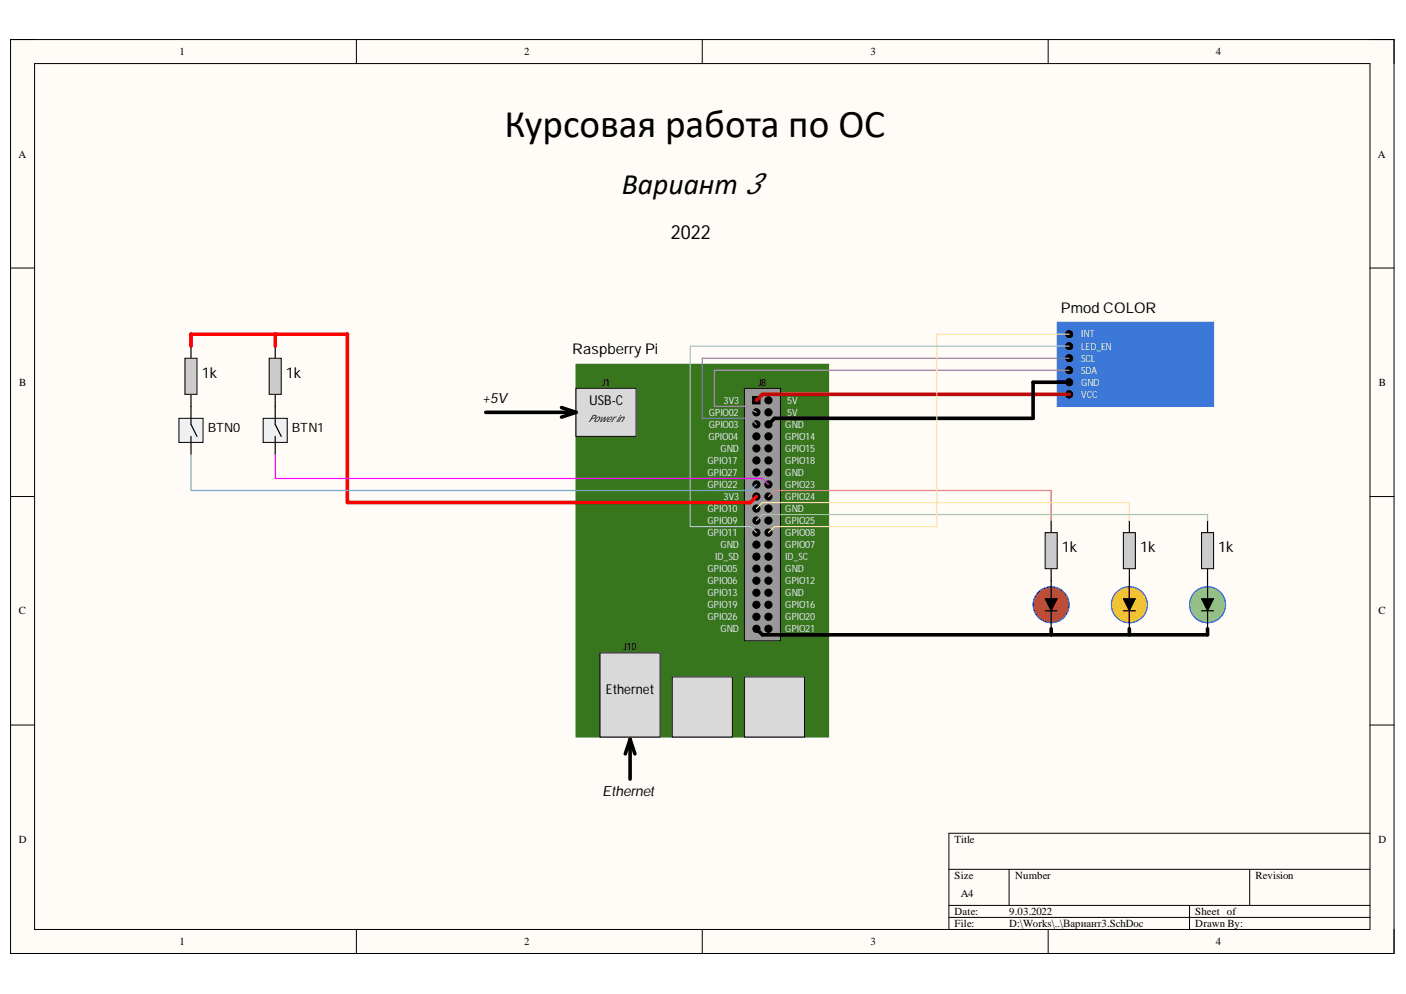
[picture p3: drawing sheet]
<svg xmlns="http://www.w3.org/2000/svg" width="297mm" height="210mm" viewBox="0 0 297 210" stroke-linecap="round" stroke-linejoin="round" font-family="sans-serif">
<path d="M2.2 8.4h292.3v192.9h-292.3z" fill-rule="evenodd" fill="#fffcf8"/>
<path d="M2.2 8.4h292.3v192.9h-292.3z" fill="none" stroke="#000" stroke-width=".21"/>
<path d="M7.3 13.4h282.1v182.9h-282.1z" fill-rule="evenodd" fill="#fffcf8"/>
<g fill="none" stroke="#000" stroke-width=".21">
<path d="M2.2 8.3h5.1M7.3 13.4h282.1v182.9h-282.1zM75.3 8.3v5.1M148.4 8.3v5.1M221.4 8.4v5M289.4 8.4h5.1v5M2.2 56.6h5.1M289.4 56.6h5.1M2.2 104.9h5.1M289.4 104.9h5.1M2.2 153.1h5.1M289.4 153.1h5.1"/>
<path d="M289.4 176h-88.9v20.3M75.3 196.3v5M148.4 196.3v5M200.5 183.6h88.9M200.5 191.2h88.9M200.5 193.7h88.9M213.2 183.6v7.6M221.4 196.3v5M251.3 191.2v5.1M264 183.6v7.6M294.5 196.3v5"/>
</g>
<path d="M121.7 76.9h53.4v78.7h-53.4z" fill-rule="evenodd" fill="#38761d"/>
<path d="M121.7 76.9h53.4v78.7h-53.4z" fill="none" stroke="#38761d" stroke-width=".21"/>
<path d="M157.3 82h7.6v53.3h-7.6z" fill-rule="evenodd" fill="#999"/>
<g fill="none" stroke="#000" stroke-width=".21">
<path d="M157.3 82h7.6v53.3h-7.6zM159 83.8h1.6v1.5h-1.6z"/>
<circle cx="159.8" cy="94.7" r=".76"/>
<circle cx="159.8" cy="87.1" r=".76"/>
<circle cx="159.8" cy="92.2" r=".76"/>
<circle cx="159.8" cy="99.8" r=".76"/>
<circle cx="159.8" cy="97.2" r=".76"/>
<circle cx="159.8" cy="89.6" r=".76"/>
<circle cx="162.3" cy="84.5" r=".76"/>
<circle cx="162.3" cy="94.7" r=".76"/>
<circle cx="162.3" cy="87.1" r=".76"/>
<circle cx="162.3" cy="92.2" r=".76"/>
<circle cx="162.3" cy="99.8" r=".76"/>
<circle cx="162.3" cy="97.2" r=".76"/>
<circle cx="162.3" cy="89.6" r=".76"/>
<circle cx="159.8" cy="112.5" r=".76"/>
<circle cx="159.8" cy="117.5" r=".76"/>
<circle cx="159.8" cy="102.3" r=".76"/>
<circle cx="159.8" cy="109.9" r=".76"/>
<circle cx="159.8" cy="107.4" r=".76"/>
<circle cx="159.8" cy="115" r=".76"/>
<circle cx="159.8" cy="104.8" r=".76"/>
<circle cx="162.3" cy="112.5" r=".76"/>
<circle cx="162.3" cy="117.5" r=".76"/>
<circle cx="162.3" cy="102.3" r=".76"/>
<circle cx="162.3" cy="109.9" r=".76"/>
<circle cx="162.3" cy="107.4" r=".76"/>
<circle cx="162.3" cy="115" r=".76"/>
<circle cx="162.3" cy="104.8" r=".76"/>
<circle cx="159.8" cy="120.1" r=".76"/>
<circle cx="159.8" cy="127.7" r=".76"/>
<circle cx="159.8" cy="132.8" r=".76"/>
<circle cx="159.8" cy="125.2" r=".76"/>
<circle cx="159.8" cy="130.2" r=".76"/>
<circle cx="159.8" cy="122.6" r=".76"/>
<circle cx="162.3" cy="120.1" r=".76"/>
<circle cx="162.3" cy="127.7" r=".76"/>
<circle cx="162.3" cy="132.8" r=".76"/>
<circle cx="162.3" cy="125.2" r=".76"/>
<circle cx="162.3" cy="130.2" r=".76"/>
<circle cx="162.3" cy="122.6" r=".76"/>
</g>
<g fill="#000">
<circle cx="159.8" cy="94.7" r=".76"/>
<circle cx="159.8" cy="87.1" r=".76"/>
<circle cx="159.8" cy="92.2" r=".76"/>
<circle cx="159.8" cy="99.8" r=".76"/>
<circle cx="159.8" cy="97.2" r=".76"/>
<circle cx="159.8" cy="89.6" r=".76"/>
<circle cx="162.3" cy="84.5" r=".76"/>
<circle cx="162.3" cy="94.7" r=".76"/>
<circle cx="162.3" cy="87.1" r=".76"/>
<circle cx="162.3" cy="92.2" r=".76"/>
<circle cx="162.3" cy="99.8" r=".76"/>
<circle cx="162.3" cy="97.2" r=".76"/>
<circle cx="162.3" cy="89.6" r=".76"/>
<circle cx="159.8" cy="112.5" r=".76"/>
<circle cx="159.8" cy="117.5" r=".76"/>
<circle cx="159.8" cy="102.3" r=".76"/>
<circle cx="159.8" cy="109.9" r=".76"/>
<circle cx="159.8" cy="107.4" r=".76"/>
<circle cx="159.8" cy="115" r=".76"/>
<circle cx="159.8" cy="104.8" r=".76"/>
<circle cx="162.3" cy="112.5" r=".76"/>
<circle cx="162.3" cy="117.5" r=".76"/>
<circle cx="162.3" cy="102.3" r=".76"/>
<circle cx="162.3" cy="109.9" r=".76"/>
<circle cx="162.3" cy="107.4" r=".76"/>
<circle cx="162.3" cy="115" r=".76"/>
<circle cx="162.3" cy="104.8" r=".76"/>
<circle cx="159.8" cy="120.1" r=".76"/>
<circle cx="159.8" cy="127.7" r=".76"/>
<circle cx="159.8" cy="132.8" r=".76"/>
<circle cx="159.8" cy="125.2" r=".76"/>
<circle cx="159.8" cy="130.2" r=".76"/>
<circle cx="159.8" cy="122.6" r=".76"/>
<circle cx="162.3" cy="120.1" r=".76"/>
<circle cx="162.3" cy="127.7" r=".76"/>
<circle cx="162.3" cy="132.8" r=".76"/>
<circle cx="162.3" cy="125.2" r=".76"/>
<circle cx="162.3" cy="130.2" r=".76"/>
<circle cx="162.3" cy="122.6" r=".76"/>
</g>
<path d="M159 83.8h1.6v1.5h-1.6z" fill-rule="evenodd" fill="#000"/>
<path d="M121.7 82h12.7v10.2h-12.7z" fill-rule="evenodd" fill="#d9d9d9"/>
<path d="M121.7 82h12.7v10.2h-12.7z" fill="none" stroke="#000" stroke-width=".21"/>
<path d="M126.8 137.9h12.7v17.7h-12.7z" fill-rule="evenodd" fill="#d9d9d9"/>
<path d="M126.8 137.9h12.7v17.7h-12.7z" fill="none" stroke="#000" stroke-width=".21"/>
<path d="M142 142.9h12.7v12.7h-12.7z" fill-rule="evenodd" fill="#d9d9d9"/>
<path d="M142 142.9h12.7v12.7h-12.7z" fill="none" stroke="#000" stroke-width=".21"/>
<path d="M157.3 142.9h12.7v12.7h-12.7z" fill-rule="evenodd" fill="#d9d9d9"/>
<path d="M157.3 142.9h12.7v12.7h-12.7z" fill="none" stroke="#000" stroke-width=".21"/>
<path d="M102.6 87.1h19.1M118.6 86.1l3.1 1M121.7 87.1l-3.1 1M133.1 156.1v8.4M133.1 156.1l-1 3.1M133.1 156.1l1 3.1" fill="none" stroke="#000" stroke-width=".76"/>
<path d="M222.1 109.9v2.6M222.1 120.1v2.5" fill="none" stroke="#000" stroke-width=".25"/>
<path d="M220.8 112.5h2.5v7.6h-2.5z" fill-rule="evenodd" fill="#ccc"/>
<path d="M220.8 112.5h2.5v7.6h-2.5z" fill="none" stroke="#000" stroke-width=".21"/>
<path d="M238.6 109.9v2.6M238.6 120.1v2.5" fill="none" stroke="#000" stroke-width=".25"/>
<path d="M237.3 112.5h2.6v7.6h-2.6z" fill-rule="evenodd" fill="#ccc"/>
<path d="M237.3 112.5h2.6v7.6h-2.6z" fill="none" stroke="#000" stroke-width=".21"/>
<path d="M255.1 109.9v2.6M255.1 120.1v2.5" fill="none" stroke="#000" stroke-width=".25"/>
<path d="M253.8 112.5h2.6v7.6h-2.6z" fill-rule="evenodd" fill="#ccc"/>
<path d="M253.8 112.5h2.6v7.6h-2.6z" fill="none" stroke="#000" stroke-width=".21"/>
<circle cx="222.1" cy="127.7" r="3.8" fill="#cc4125"/>
<circle cx="222.1" cy="127.7" r="3.8" fill="none" stroke="#00f" stroke-width=".21"/>
<path d="M220.8 126.4h2.5l-1.2 2.6z" fill="#000"/>
<path d="M220.8 126.4h2.5l-1.2 2.6z" fill="none" stroke="#000" stroke-width=".21"/>
<path d="M220.8 129h2.5M222.1 122.6v3.8M222.1 129v3.8" fill="none" stroke="#000" stroke-width=".25"/>
<circle cx="238.6" cy="127.7" r="3.8" fill="#f1c232"/>
<circle cx="238.6" cy="127.7" r="3.8" fill="none" stroke="#00f" stroke-width=".21"/>
<path d="M237.3 126.4h2.6l-1.3 2.6z" fill="#000"/>
<path d="M237.3 126.4h2.6l-1.3 2.6z" fill="none" stroke="#000" stroke-width=".21"/>
<path d="M237.3 129h2.6M238.6 122.6v3.8M238.6 129v3.8" fill="none" stroke="#000" stroke-width=".25"/>
<circle cx="255.1" cy="127.7" r="3.8" fill="#93c47d"/>
<circle cx="255.1" cy="127.7" r="3.8" fill="none" stroke="#00f" stroke-width=".21"/>
<path d="M253.8 126.4h2.6l-1.3 2.6z" fill="#000"/>
<path d="M253.8 126.4h2.6l-1.3 2.6z" fill="none" stroke="#000" stroke-width=".21"/>
<path d="M253.8 129h2.6M255.1 122.6v3.8M255.1 129v3.8" fill="none" stroke="#000" stroke-width=".25"/>
<path d="M162.3 104.9l1.3-1.3h58.5v6.3" fill="none" stroke="#dd7e6b" stroke-width=".25"/>
<path d="M159.8 107.4l1.3-1.3h77.5v3.8" fill="none" stroke="#ffe599" stroke-width=".25"/>
<path d="M159.8 109.9l1.3-1.2h94v1.2" fill="none" stroke="#b6d7a8" stroke-width=".25"/>
<path d="M159.8 132.8l1.3 1.3h94v-1.3M222.1 132.8v1.3M238.6 132.8v1.3" fill="none" stroke="#000" stroke-width=".76"/>
<path d="M223.3 68h33.1v17.8h-33.1z" fill-rule="evenodd" fill="#3c78d8"/>
<path d="M223.3 68h33.1v17.8h-33.1z" fill="none" stroke="#3c78d8" stroke-width=".21"/>
<g fill="#000">
<circle cx="225.9" cy="75.7" r=".76"/>
<circle cx="225.9" cy="73.1" r=".76"/>
<circle cx="225.9" cy="70.6" r=".76"/>
<circle cx="225.9" cy="78.2" r=".76"/>
<circle cx="225.9" cy="80.7" r=".76"/>
<circle cx="225.9" cy="83.3" r=".76"/>
</g>
<g fill="none" stroke="#000" stroke-width=".21">
<circle cx="225.9" cy="75.7" r=".76"/>
<circle cx="225.9" cy="73.1" r=".76"/>
<circle cx="225.9" cy="70.6" r=".76"/>
<circle cx="225.9" cy="78.2" r=".76"/>
<circle cx="225.9" cy="80.7" r=".76"/>
<circle cx="225.9" cy="83.3" r=".76"/>
</g>
<path d="M161.1 83.3l-1.3 1.2M161.1 83.3h64.8" fill="none" stroke="#c00" stroke-width=".76"/>
<path d="M225.9 80.7h-7.6v7.6h-54.7l-1.3 1.3" fill="none" stroke="#000" stroke-width=".76"/>
<path d="M225.9 75.7l-77.5-.1v12.7h10.1l1.3 1.3" fill="none" stroke="#8e7cc3" stroke-width=".25"/>
<path d="M225.9 78.2h-75v7.6h6.4l2.5 1.3" fill="none" stroke="#c27ba0" stroke-width=".25"/>
<path d="M225.9 70.6h-28v40.6h-34.3l-1.3 1.3" fill="none" stroke="#ffe599" stroke-width=".25"/>
<path d="M225.9 73.1h-80.1v38.1h12.7l1.3 1.3" fill="none" stroke="#a2c4c9" stroke-width=".25"/>
<path d="M37.8 88.3h5.1v5.1h-5.1z" fill-rule="evenodd" fill="#efefef"/>
<path d="M37.8 88.3h5.1v5.1h-5.1z" fill="none" stroke="#000" stroke-width=".21"/>
<path d="M40.3 73.1v2.5M40.3 83.3v6.3l1.3 2.6M40.3 92.2v3.8" fill="none" stroke="#000" stroke-width=".25"/>
<path d="M39.1 75.6h2.5v7.7h-2.5z" fill-rule="evenodd" fill="#ccc"/>
<path d="M39.1 75.6h2.5v7.7h-2.5z" fill="none" stroke="#000" stroke-width=".21"/>
<path d="M55.6 88.3h5.1v5.1h-5.1z" fill-rule="evenodd" fill="#efefef"/>
<path d="M55.6 88.3h5.1v5.1h-5.1z" fill="none" stroke="#000" stroke-width=".21"/>
<path d="M58.1 73.1v2.5M58.1 83.3v6.3l1.3 2.6M58.1 92.2v3.8" fill="none" stroke="#000" stroke-width=".25"/>
<path d="M56.9 75.6h2.5v7.7h-2.5z" fill-rule="evenodd" fill="#ccc"/>
<path d="M56.9 75.6h2.5v7.7h-2.5z" fill="none" stroke="#000" stroke-width=".21"/>
<path d="M40.3 73.1v-2.5h33.1v35.5h85.1l1.3-1.2M58.1 70.6v2.5" fill="none" stroke="#f00" stroke-width=".76"/>
<path d="M40.3 96v7.6h118.2l1.3-1.3" fill="none" stroke="#6fa8dc" stroke-width=".25"/>
<path d="M58.1 96v5h103l1.2 1.3" fill="none" stroke="#f0f" stroke-width=".25"/>
<text font-size="8.3" x="106.6" y="29">Курсовая работа по ОС</text>
<text font-size="6.3" x="131.4" y="41">Вариант 3</text>
<text font-size="4.1" x="141.7" y="50.5">2022</text>
<g font-size="3.1">
<text x="224.1" y="66.1">Pmod COLOR</text>
<text x="120.9" y="74.7">Raspberry Pi</text>
<text x="42.6" y="79.8">1k</text>
<text x="60.4" y="79.8">1k</text>
<text x="224.4" y="116.6">1k</text>
<text x="240.9" y="116.6">1k</text>
<text x="257.4" y="116.6">1k</text>
</g>
<g font-size="3">
<text x="101.9" y="85.1">+5V</text>
<text x="127.2" y="168.1">Ethernet</text>
</g>
<g font-size="2.9">
<text x="124.4" y="85.5">USB-C</text>
<text x="128" y="146.5">Ethernet</text>
</g>
<g font-size="2.7">
<text x="43.9" y="91.1">BTN0</text>
<text x="61.7" y="91.1">BTN1</text>
</g>
<g font-size="2.3">
<text x="37.9" y="11.7">1</text>
<text x="110.7" y="11.7">2</text>
<text x="183.9" y="11.7">3</text>
<text x="256.8" y="11.7">4</text>
<text x="3.9" y="33.3">A</text>
<text x="291.1" y="33.3">A</text>
<text x="4.1" y="81.5">B</text>
<text x="291.3" y="81.5">B</text>
<text x="4" y="129.8">C</text>
<text x="291.2" y="129.8">C</text>
<text x="4" y="178">D</text>
<text x="201.7" y="178">Title</text>
<text x="291.2" y="178">D</text>
<text x="201.7" y="185.6">Size</text>
<text x="214.5" y="185.6">Number</text>
<text x="265.2" y="185.6">Revision</text>
<text x="203" y="189.4">A4</text>
<text x="201.7" y="193.2">Date:</text>
<text x="201.7" y="195.8">File:</text>
<text x="213.2" y="193.2">9.03.2022</text>
<text x="213.2" y="195.8">D:\Works\..\Вариант3.SchDoc</text>
<text x="252.5" y="193.2">Sheet of</text>
<text x="252.5" y="195.8">Drawn By:</text>
<text x="37.9" y="199.6">1</text>
<text x="110.7" y="199.6">2</text>
<text x="183.9" y="199.6">3</text>
<text x="256.8" y="199.6">4</text>
</g>
<g font-size="2.1" fill="#efefef">
<text x="228.4" y="71.3">INT</text>
<text x="228.4" y="73.9">LED_EN</text>
<text x="228.4" y="76.4">SCL</text>
<text x="228.4" y="78.9">SDA</text>
<text x="228.4" y="81.5">GND</text>
<text x="149.7" y="87.8">GPIO02</text>
<text x="152.9" y="85.3">3V3</text>
<text x="166.3" y="85.3">5V</text>
<text x="166.3" y="87.8">5V</text>
<text x="228.4" y="84">VCC</text>
<text x="149.7" y="92.9">GPIO04</text>
<text x="149.7" y="90.4">GPIO03</text>
<text x="152.2" y="95.4">GND</text>
<text x="165.9" y="90.4">GND</text>
<text x="165.9" y="92.9">GPIO14</text>
<text x="165.9" y="95.4">GPIO15</text>
<text x="149.5" y="98">GPIO17</text>
<text x="149.5" y="100.5">GPIO27</text>
<text x="165.9" y="98">GPIO18</text>
<text x="165.9" y="100.5">GND</text>
<text x="149.5" y="103">GPIO22</text>
<text x="152.9" y="105.6">3V3</text>
<text x="165.9" y="103">GPIO23</text>
<text x="165.9" y="105.6">GPIO24</text>
<text x="149.5" y="110.6">GPIO09</text>
<text x="149.5" y="108.1">GPIO10</text>
<text x="149.5" y="113.2">GPIO11</text>
<text x="165.9" y="108.1">GND</text>
<text x="165.9" y="110.6">GPIO25</text>
<text x="165.9" y="113.2">GPIO08</text>
<text x="151.1" y="118.3">ID_SD</text>
<text x="152.2" y="115.7">GND</text>
<text x="165.9" y="115.7">GPIO07</text>
<text x="165.9" y="118.3">ID_SC</text>
<text x="149.5" y="120.8">GPIO05</text>
<text x="149.5" y="123.3">GPIO06</text>
<text x="149.5" y="125.9">GPIO13</text>
<text x="165.9" y="120.8">GND</text>
<text x="165.9" y="123.3">GPIO12</text>
<text x="165.9" y="125.9">GND</text>
<text x="149.5" y="128.4">GPIO19</text>
<text x="149.5" y="130.9">GPIO26</text>
<text x="165.9" y="128.4">GPIO16</text>
<text x="165.9" y="130.9">GPIO20</text>
<text x="152.2" y="133.6">GND</text>
<text x="165.9" y="133.6">GPIO21</text>
</g>
<g font-size="2.1">
<text x="127.2" y="81.5">J1</text>
<text x="160.2" y="81.5">J8</text>
<text x="124.4" y="89.1">Powerin</text>
<text x="131.7" y="137.4">J10</text>
</g>
</svg>
